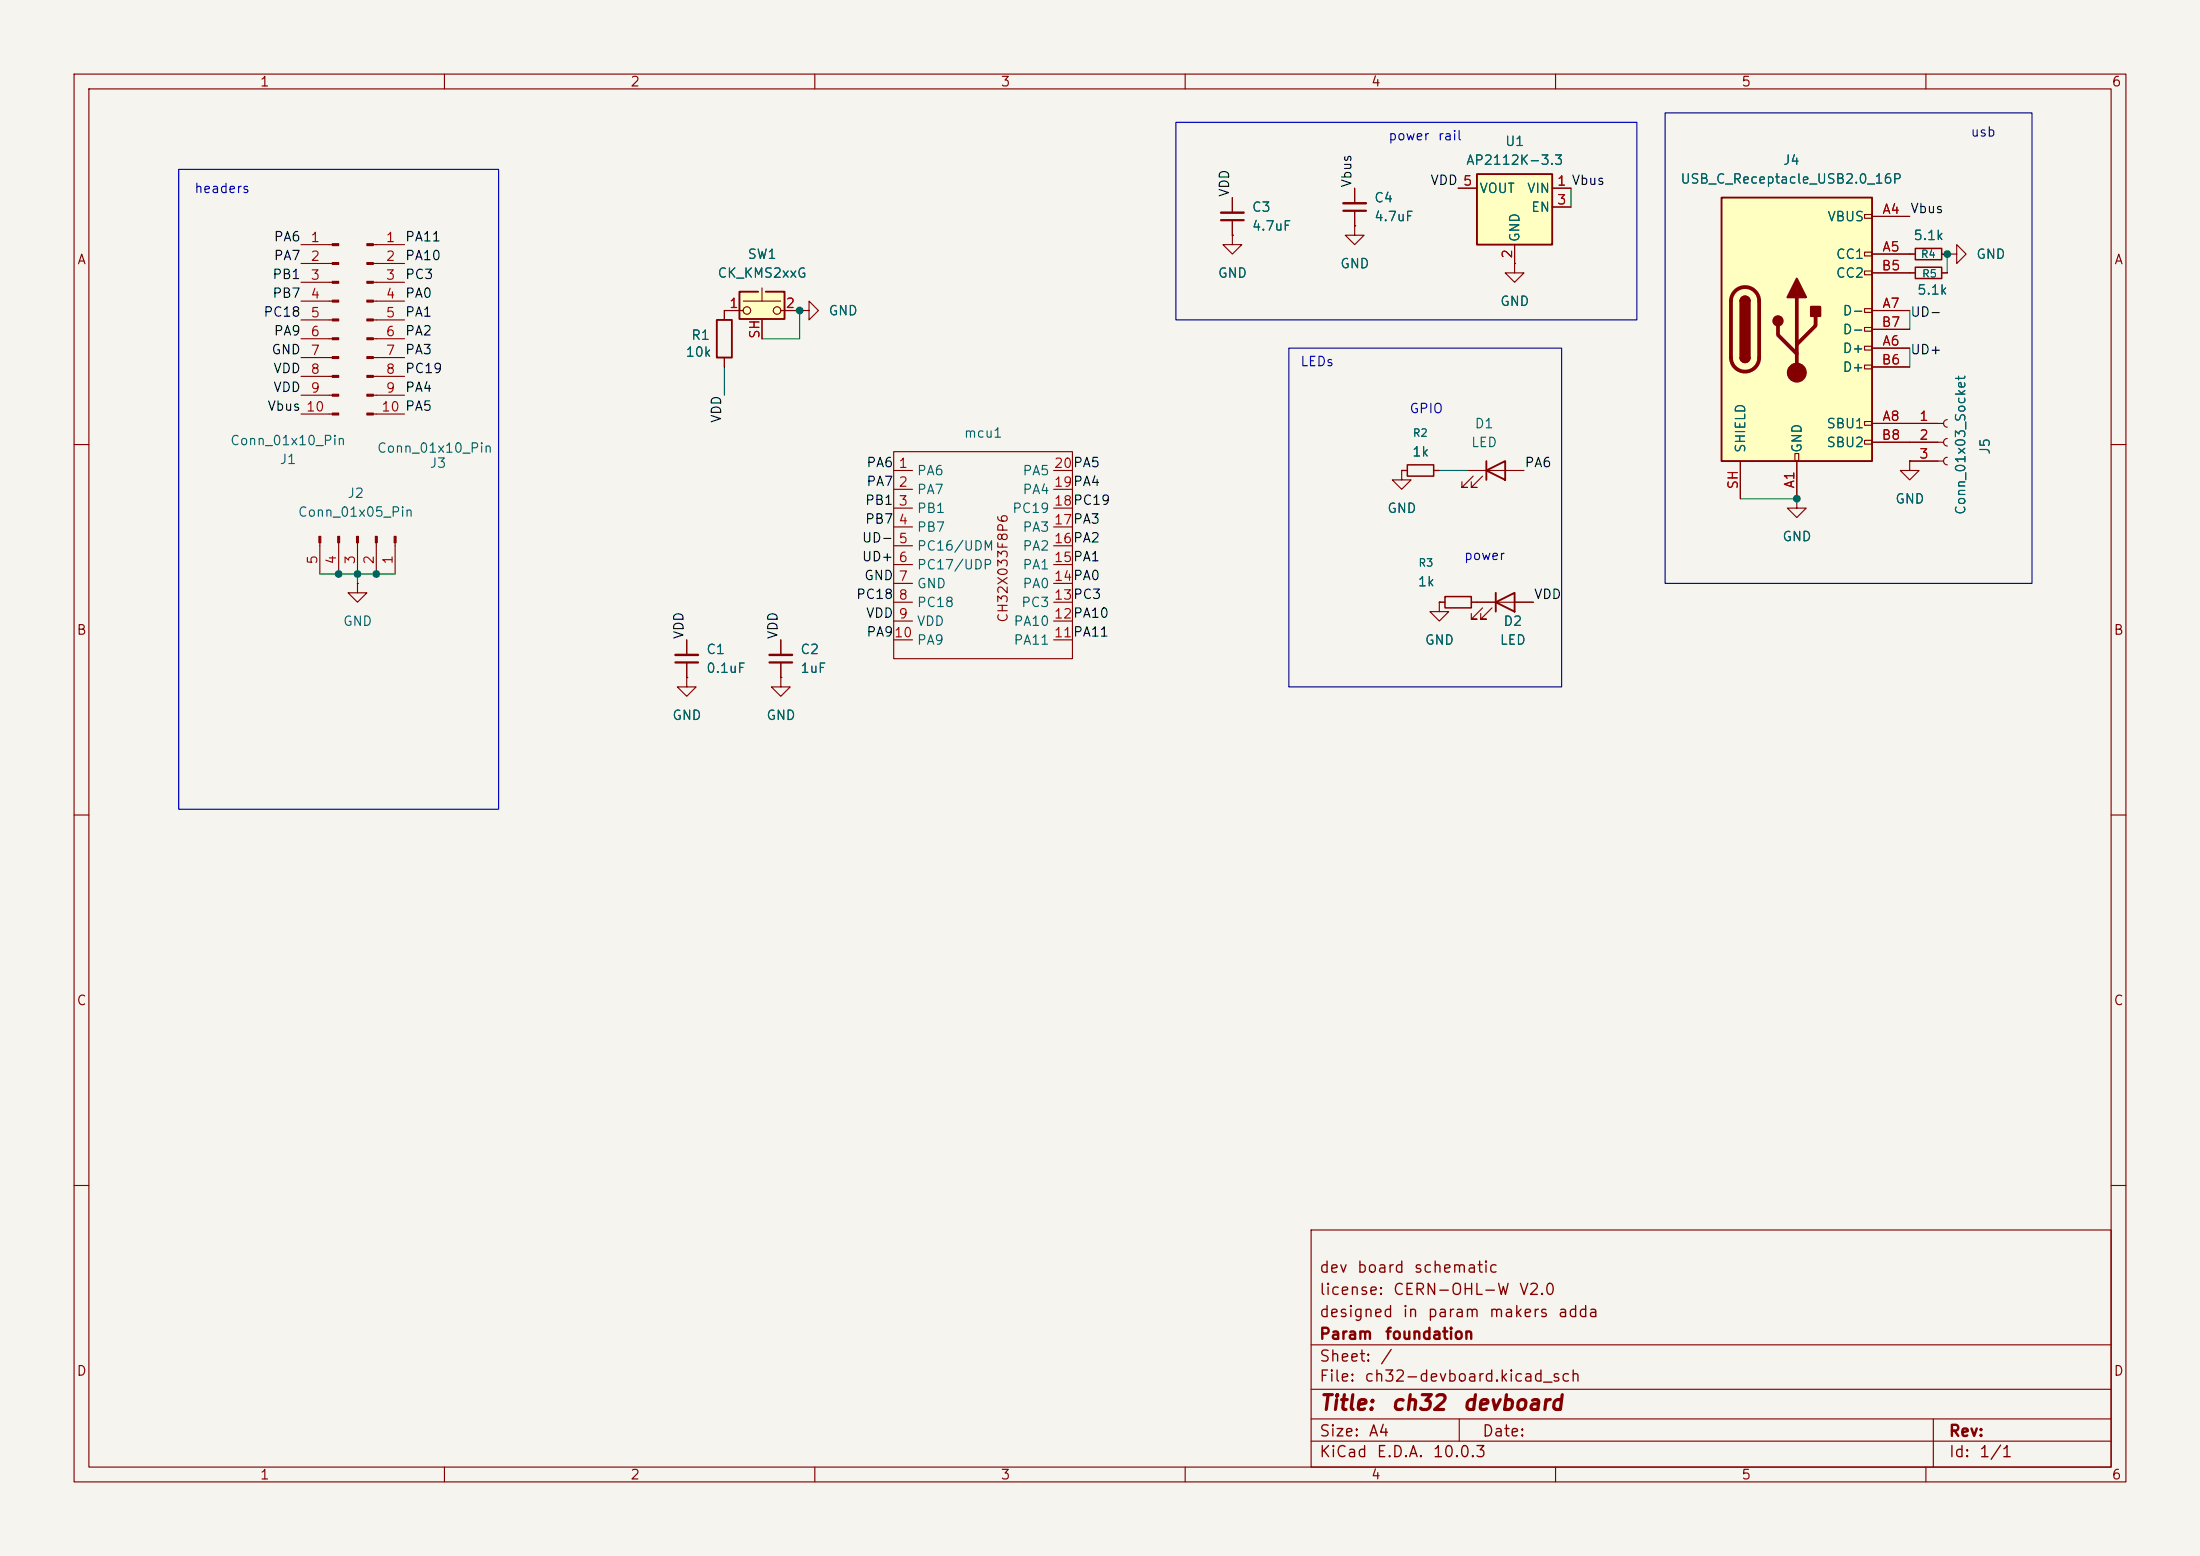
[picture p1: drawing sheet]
<svg xmlns="http://www.w3.org/2000/svg" width="297mm" height="210mm" viewBox="0 0 297 210" stroke-linecap="round" stroke-linejoin="round" font-family="sans-serif">
<path d="M0 0h297v210h-297z" fill="#f5f4ef" stroke="#f5f4ef" stroke-width=".14"/>
<g fill="none" stroke="#840000" stroke-width=".15">
<path d="M10 10h277v190h-277zM12 12h273v186h-273zM60 10v2M110 10v2M160 10v2M210 10v2M260 10v2M166.4 26.7v2M166.4 29.7v2.1M107.9 41.9h1.3v-1.3l1.3 1.3-1.3 1.3v-1.3M107.9 41.9h.1M10 60h2"/>
<path d="M48.3 78.7v1.3h1.2l-1.2 1.3-1.3-1.3h1.3M48.3 78.7h.1M120.6 61h24.2v27.9h-24.2zM120.6 63.5h2.6M120.6 66h2.6M120.6 68.6h2.6M120.6 71.1h2.6M120.6 73.7h2.6M120.6 76.2h2.6M120.6 78.7h2.6M142.2 63.5h2.6M142.2 66h2.6"/>
<path d="M142.2 68.6h2.6M142.2 71.1h2.6M142.2 73.7h2.6M142.2 76.2h2.6M142.2 78.7h2.6M285 60h2M92.7 86.4v2M92.7 89.4v2M105.4 86.4v2M105.4 89.4v2M120.6 81.3h2.6M120.6 83.8h2.6"/>
<path d="M120.6 86.4h2.6M142.2 81.3h2.6M142.2 83.8h2.6M142.2 86.4h2.6M10 110h2M285 110h2M10 160h2M177 166h108v32h-108zM285 160h2M60 198v2M110 198v2M160 198v2"/>
<path d="M177 194.5h108M177 191.5h108M177 187.5h108M177 181.5h108M197 191.5v3M210 198v2M260 198v2M261 191.5v6.5"/>
</g>
<path d="M164.8 29.7h3.1M91.2 89.4h3M103.9 89.4h3" fill="none" stroke="#840000" stroke-width=".3"/>
<path d="M164.8 28.7h3.1M91.2 88.4h3M103.9 88.4h3" fill="none" stroke="#840000" stroke-width=".33"/>
<path d="M99.8 39.4h6.1v3.8h-6.1z" fill="#ffffc2"/>
<g fill="none" stroke="#840000" stroke-width=".15">
<path d="M102.9 38.9v1.7M166.4 31.8v1.2h1.2l-1.2 1.3-1.3-1.3h1.3M166.4 31.8h.1M182.9 30.5v1.3h1.2l-1.2 1.2-1.3-1.2h1.3M182.9 30.5h.1M182.9 25.4v2M182.9 28.4v2.1M257.8 36.8h.8M262.1 36.8h.8M97.8 48.3v1.2M100.3 40.6h5.1M100.3 41.9h-2.5v1.3"/>
<path d="M102.9 43.2v2.5M105.4 41.9h2.5M194.3 81.3h.8M198.6 81.3h8.4M200.2 82l-1.6 1.6h.8h-.8v-.8M201.4 82l-1.5 1.6h.8h-.8v-.8"/>
<circle cx="100.8" cy="41.9" r=".51"/>
<circle cx="104.9" cy="41.9" r=".51"/>
</g>
<path d="M102.4 39.4h-2.6v3.7h6.1v-3.7h-2.5M96.8 43.2h2v5.1h-2zM201.9 81.3l2.6-1.3v2.6zM201.9 80v2.6" fill="none" stroke="#840000" stroke-width=".25"/>
<path d="M258.6 36.1h3.5v1.5h-3.5zM195.1 80.5h3.5v1.5h-3.5z" fill="none" stroke="#840000" stroke-width=".2"/>
<path d="M181.4 28.4h3" fill="none" stroke="#840000" stroke-width=".3"/>
<path d="M181.4 27.4h3" fill="none" stroke="#840000" stroke-width=".33"/>
<path d="M199.4 23.5h10.1v9.5h-10.1z" fill="#ffffc2"/>
<path d="M199.4 23.5h10.1v9.5h-10.1zM200.7 63.5l2.5-1.3v2.6zM200.7 62.2v2.6" fill="none" stroke="#840000" stroke-width=".25"/>
<g fill="none" stroke="#840000" stroke-width=".15">
<path d="M40.6 33h4.3M40.6 35.6h4.3M40.6 38.1h4.3M50.4 33h4.2M50.4 35.6h4.2M50.4 38.1h4.2M196.8 25.4h2.6M204.5 35.6v1.2h1.2l-1.2 1.3-1.3-1.3h1.3M204.5 35.6h.1M204.5 33v2.6M209.5 25.4h2.6M209.5 27.9h2.6"/>
<path d="M40.6 40.6h4.3M40.6 43.2h4.3M40.6 45.7h4.3M40.6 48.3h4.3M40.6 50.8h4.3M40.6 53.3h4.3M40.6 55.9h4.3M50.4 40.6h4.2M50.4 43.2h4.2M50.4 45.7h4.2M50.4 48.3h4.2M50.4 50.8h4.2"/>
<path d="M50.4 53.3h4.2M50.4 55.9h4.2M257.8 57.2h4.6M257.8 59.7h4.6M262.9 56.6a.51 .51 0 0 0-.5 .6 .51 .51 0 0 0 .5 .5M262.9 59.2a.51 .51 0 0 0-.5 .5 .51 .51 0 0 0 .5 .5M43.2 73.3v4.2M45.7 73.3v4.2M48.3 73.3v4.2M50.8 73.3v4.2M53.3 73.3v4.2M189.2 63.5v1.3h1.3l-1.3 1.2-1.2-1.2h1.2"/>
<path d="M189.2 63.5h.1M189.2 63.5h.8M193.5 63.5h.8M198.1 63.5h7.6M198.9 64.3l-1.5 1.5h.7h-.7v-.8M200.2 64.3l-1.6 1.5h.8h-.8v-.8M242.6 67.3v1.3h1.2l-1.2 1.3-1.3-1.3h1.3M242.6 67.3h.1M257.8 62.2v1.3h1.3l-1.3 1.3-1.3-1.3h1.3M257.8 62.2h.1M257.8 62.2h4.6M262.9 61.7a.51 .51 0 0 0-.5 .5 .51 .51 0 0 0 .5 .5"/>
<path d="M194.3 81.3v1.3h1.3l-1.3 1.2-1.3-1.2h1.3M194.3 81.3h.1"/>
</g>
<path d="M190 62.7h3.5v1.6h-3.5z" fill="none" stroke="#840000" stroke-width=".2"/>
<g fill="#840000" stroke="#840000" stroke-width=".15">
<path d="M49.5 32.9h.9v.2h-.9z"/>
<path d="M49.5 35.4h.9v.3h-.9z"/>
<path d="M49.5 38h.9v.2h-.9z"/>
<path d="M49.5 40.5h.9v.3h-.9z"/>
<path d="M49.5 43.1h.9v.2h-.9z"/>
<path d="M49.5 45.6h.9v.2h-.9z"/>
<path d="M49.5 48.1h.9v.3h-.9z"/>
<path d="M49.5 50.7h.9v.2h-.9z"/>
<path d="M49.5 53.2h.9v.3h-.9z"/>
<path d="M49.5 55.8h.9v.2h-.9z"/>
<path d="M44.9 32.9h.8v.2h-.8z"/>
<path d="M44.9 35.4h.8v.3h-.8z"/>
<path d="M44.9 38h.8v.2h-.8z"/>
<path d="M44.9 40.5h.8v.3h-.8z"/>
<path d="M44.9 43.1h.8v.2h-.8z"/>
<path d="M44.9 45.6h.8v.2h-.8z"/>
<path d="M44.9 48.1h.8v.3h-.8z"/>
<path d="M44.9 50.7h.8v.2h-.8z"/>
<path d="M44.9 53.2h.8v.3h-.8z"/>
<path d="M44.9 55.8h.8v.2h-.8z"/>
<path d="M53.2 72.4h.3v.9h-.3z"/>
<path d="M50.7 72.4h.2v.9h-.2z"/>
<path d="M48.1 72.4h.3v.9h-.3z"/>
<path d="M45.6 72.4h.2v.9h-.2z"/>
<path d="M43.1 72.4h.2v.9h-.2z"/>
</g>
<path d="M232.4 26.7h20.3v35.5h-20.3z" fill="#ffffc2"/>
<g fill="none" stroke="#840000" stroke-width=".15">
<path d="M166.4 31.8h.1M166.4 26.7v2M166.4 29.7v2.1M182.9 30.5h.1M182.9 25.4v2M182.9 28.4v2.1M196.8 25.4h2.6M204.5 35.6h.1M204.5 33v2.6M209.5 25.4h2.6M209.5 27.9h2.6M251.7 29h1v.5h-1z"/>
<path d="M251.7 34h1v.5h-1zM251.7 36.6h1v.5h-1zM252.7 29.2h5.1M252.7 34.3h5.9M252.7 36.8h5.9M262.1 34.3h.8M262.1 36.8h.8M262.9 34.3h1.3v-1.3l1.2 1.3-1.2 1.3v-1.3M262.9 34.3h.1M97.8 48.3v1.2M100.3 41.9h-2.5v1.3M102.9 43.2v2.5"/>
<path d="M105.4 41.9h2.5M107.9 41.9h.1M251.7 41.7h1v.5h-1zM251.7 44.2h1v.5h-1zM251.7 46.7h1v.5h-1zM251.7 49.3h1v.5h-1zM251.7 56.9h1v.5h-1zM251.7 59.4h1v.5h-1zM252.7 47h5.1M252.7 41.9h5.1M252.7 57.2h8.9M252.7 49.5h5.1"/>
<path d="M252.7 44.5h5.1M252.7 59.7h8.9M189.2 63.5h.1M189.2 63.5h.8M193.5 63.5h.8M234.9 62.2v5.1M242.3 61.2h.5v1h-.5zM242.6 67.3h.1M242.6 62.2v5.1M257.8 62.2h.1M257.8 62.2h3.8M92.7 91.4v1.3h1.3l-1.3 1.3-1.3-1.3h1.3"/>
<path d="M92.7 91.4h.1M92.7 86.4v2M92.7 89.4v2M105.4 91.4v1.3h1.3l-1.3 1.3-1.3-1.3h1.3M105.4 91.4h.1M105.4 86.4v2M105.4 89.4v2M194.3 81.3h.1M194.3 81.3h.8M198.6 81.3h3.3M204.5 81.3h2.5"/>
</g>
<path d="M232.4 26.7h20.3v35.5h-20.3zM234.9 40.6a.64 .64 0 0 1 .7-.6 .64 .64 0 0 1 .6 .6M234.9 48.3a.64 .64 0 0 0 .7 .6 .64 .64 0 0 0 .6-.6" fill="none" stroke="#840000" stroke-width=".25"/>
<path d="M234.2 39.3a1.9 1.9 0 0 1 2.1-.4 1.9 1.9 0 0 1 1.2 1.7v7.7a1.91 1.91 0 0 1-1.9 1.9 1.91 1.91 0 0 1-1.9-1.9v-7.7a1.9 1.9 0 0 1 .5-1.3zM240 43.9v1.3l2.6 2.6M242.6 40.1v10.2M245.1 42.7v1.2l-2.5 2.6" fill="none" stroke="#840000" stroke-width=".51"/>
<g fill="#840000" stroke="#840000" stroke-width=".25">
<path d="M234.9 40.6h1.3v7.7h-1.3z"/>
<path d="M235.1 40.2a.64 .64 0 0 1 .7-.1 .64 .64 0 0 1 .4 .5h-1.3z"/>
<path d="M234.9 48.3h1.3a.64 .64 0 0 1-.6 .6 .64 .64 0 0 1-.7-.6z"/>
<path d="M242.6 37.6l1.2 2.5h-2.5z"/>
<path d="M244.5 41.4h1.2v1.3h-1.2z"/>
<circle cx="240" cy="43.3" r=".63"/>
</g>
<circle cx="242.6" cy="50.3" r="1.27" fill="#840000" stroke="#840000" stroke-width=".15"/>
<path d="M258.6 33.5h3.5v1.6h-3.5z" fill="none" stroke="#840000" stroke-width=".2"/>
<path d="M212.1 25.4v2.5M262.9 34.3v2.5M97.8 49.5v3.8M107.9 41.9v3.8h-5M257.8 41.9v2.6M257.8 47v2.5M43.2 77.5h10.1M48.3 77.5v1.2M194.3 63.5h3.8M234.9 67.3h7.7" fill="none" stroke="#009600" stroke-width=".15"/>
<path d="M158.7 16.5h62.3v26.7h-62.3zM224.8 15.2h49.5v63.5h-49.5zM24.1 22.9h43.2v86.3h-43.2zM174 47h36.8v45.7h-36.8z" fill="none" stroke="#0000c2" stroke-width=".15"/>
<g fill="#009600" stroke="#009600" stroke-width=".14">
<circle cx="45.7" cy="77.5" r=".46"/>
<circle cx="50.8" cy="77.5" r=".46"/>
<circle cx="48.3" cy="77.5" r=".46"/>
<circle cx="107.9" cy="41.9" r=".46"/>
<circle cx="262.9" cy="34.3" r=".46"/>
<circle cx="242.6" cy="67.3" r=".46"/>
</g>
<g font-size="2" fill="#840000">
<text x="178" y="190.8">Title:</text>
<text x="187.7" y="190.8">ch32</text>
<text x="197.3" y="190.8">devboard</text>
</g>
<g font-size="1.5" fill="#840000">
<text x="178" y="172.2">dev</text>
<text x="183.1" y="172.2">board</text>
<text x="190.7" y="172.2">schematic</text>
<text x="178" y="178.2">designed</text>
<text x="178" y="175.2">license:</text>
<text x="187.9" y="175.2">CERN-OHL-W</text>
<text x="189.2" y="178.2">in</text>
<text x="192.6" y="178.2">param</text>
<text x="200.9" y="178.2">makers</text>
<text x="205" y="175.2">V2.0</text>
<text x="210.2" y="178.2">adda</text>
<text x="178" y="184.2">Sheet:</text>
<text x="178" y="181.2">Param</text>
<text x="186.2" y="184.2">/</text>
<text x="186.9" y="181.2">foundation</text>
<text x="178" y="186.9">File:</text>
<text x="184.1" y="186.9">ch32-devboard.kicad_sch</text>
<text x="178" y="197.1">KiCad</text>
<text x="178" y="194.3">Size:</text>
<text x="184.7" y="194.3">A4</text>
<text x="185.7" y="197.1">E.D.A.</text>
<text x="193.3" y="197.1">10.0.3</text>
<text x="200" y="194.3">Date:</text>
<text x="263" y="194.3">Rev:</text>
<text x="263" y="197.1">Id:</text>
<text x="267.1" y="197.1">1/1</text>
</g>
<g font-size="1.3" fill="#840000">
<text x="35" y="12">1</text>
<text x="85" y="12">2</text>
<text x="135" y="12">3</text>
<text x="185" y="12">4</text>
<text x="235" y="12">5</text>
<text x="285" y="12">6</text>
<text x="10.3" y="36">A</text>
<text x="285.3" y="36">A</text>
<text x="10.3" y="86">B</text>
<text x="136.4" y="84.1" transform="rotate(-90 136.4 84.1)">CH32X033F8P6</text>
<text x="285.3" y="86">B</text>
<text x="10.3" y="136">C</text>
<text x="285.3" y="136">C</text>
<text x="10.3" y="186">D</text>
<text x="285.3" y="186">D</text>
<text x="35" y="200">1</text>
<text x="85" y="200">2</text>
<text x="135" y="200">3</text>
<text x="185" y="200">4</text>
<text x="235" y="200">5</text>
<text x="285" y="200">6</text>
</g>
<g font-size="1.3" fill="#0000c2">
<text x="187.3" y="19.3">power</text>
<text x="194" y="19.3">rail</text>
<text x="266" y="18.8">usb</text>
<text x="26.2" y="26.4">headers</text>
<text x="175.5" y="49.7">LEDs</text>
<text x="190.2" y="56.1">GPIO</text>
<text x="197.6" y="75.9">power</text>
</g>
<g font-size="1.3" fill="#006464">
<text x="197.8" y="22.6">AP2112K-3.3</text>
<text x="203.1" y="20">U1</text>
<text x="240.6" y="22.6">J4</text>
<text x="168.9" y="28.9">C3</text>
<text x="185.4" y="27.6">C4</text>
<text x="199.6" y="26.4">VOUT</text>
<text x="206.1" y="26.4">VIN</text>
<text x="206.6" y="28.9">EN</text>
<text x="226.8" y="25.1">USB_C_Receptacle_USB2.0_16P</text>
<text x="100.8" y="35.3">SW1</text>
<text x="168.9" y="31.4">4.7uF</text>
<text x="185.4" y="30.2">4.7uF</text>
<text x="205.4" y="32.8" transform="rotate(-90 205.4 32.8)">GND</text>
<text x="246.6" y="30.2">VBUS</text>
<text x="247.8" y="35.3">CC1</text>
<text x="258.2" y="32.7">5.1k</text>
<text x="266.7" y="35.3">GND</text>
<text x="96.8" y="37.8">CK_KMS2xxG</text>
<text x="164.3" y="37.8">GND</text>
<text x="180.8" y="36.5">GND</text>
<text x="202.4" y="41.6">GND</text>
<text x="247.8" y="37.8">CC2</text>
<text x="258.7" y="40.1">5.1k</text>
<text x="93.2" y="46.2">R1</text>
<text x="111.8" y="42.9">GND</text>
<text x="248.7" y="48">D+</text>
<text x="248.7" y="42.9">D-</text>
<text x="248.7" y="45.4">D-</text>
<text x="92.5" y="48.5">10k</text>
<text x="248.7" y="50.5">D+</text>
<text x="130" y="59.4">mcu1</text>
<text x="199" y="58.1">D1</text>
<text x="246.5" y="58.1">SBU1</text>
<text x="31" y="60.4">Conn_01x10_Pin</text>
<text x="37.7" y="62.9">J1</text>
<text x="50.8" y="61.4">Conn_01x10_Pin</text>
<text x="57.9" y="63.5">J3</text>
<text x="123.7" y="64.5">PA6</text>
<text x="138" y="64.5">PA5</text>
<text x="190.5" y="61.9">1k</text>
<text x="198.5" y="60.7">LED</text>
<text x="235.9" y="61.2" transform="rotate(-90 235.9 61.2)">SHIELD</text>
<text x="243.5" y="61.2" transform="rotate(-90 243.5 61.2)">GND</text>
<text x="246.5" y="60.7">SBU2</text>
<text x="268.9" y="61.5" transform="rotate(-90 268.9 61.5)">J5</text>
<text x="40.1" y="70.1">Conn_01x05_Pin</text>
<text x="46.8" y="67.5">J2</text>
<text x="123.7" y="67">PA7</text>
<text x="123.7" y="69.6">PB1</text>
<text x="136.6" y="69.6">PC19</text>
<text x="138" y="67">PA4</text>
<text x="187.2" y="69.6">GND</text>
<text x="255.8" y="68.3">GND</text>
<text x="265.6" y="69.6" transform="rotate(-90 265.6 69.6)">Conn_01x03_Socket</text>
<text x="123.7" y="72.1">PB7</text>
<text x="123.7" y="74.6">PC16/UDM</text>
<text x="123.7" y="77.2">PC17/UDP</text>
<text x="138" y="77.2">PA1</text>
<text x="138" y="74.6">PA2</text>
<text x="138" y="72.1">PA3</text>
<text x="240.5" y="73.4">GND</text>
<text x="123.7" y="79.7">GND</text>
<text x="123.7" y="82.3">PC18</text>
<text x="137.8" y="82.3">PC3</text>
<text x="138" y="79.7">PA0</text>
<text x="191.3" y="79.5">1k</text>
<text x="46.2" y="84.8">GND</text>
<text x="95.3" y="88.6">C1</text>
<text x="108" y="88.6">C2</text>
<text x="123.7" y="84.8">VDD</text>
<text x="123.7" y="87.3">PA9</text>
<text x="136.8" y="87.3">PA11</text>
<text x="136.8" y="84.8">PA10</text>
<text x="192.3" y="87.3">GND</text>
<text x="202.4" y="87.3">LED</text>
<text x="202.9" y="84.8">D2</text>
<text x="95.3" y="91.1">0.1uF</text>
<text x="108" y="91.1">1uF</text>
<text x="90.7" y="97.5">GND</text>
<text x="103.4" y="97.5">GND</text>
</g>
<g font-size="1.3" fill="#0f0f0f">
<text x="166.2" y="26.7" transform="rotate(-90 166.2 26.7)">VDD</text>
<text x="182.8" y="25.4" transform="rotate(-90 182.8 25.4)">Vbus</text>
<text x="193" y="25.3">VDD 5</text>
<text x="257.8" y="29.1">Vbus</text>
<text x="36.9" y="32.9">PA6</text>
<text x="36.9" y="35.4">PA7</text>
<text x="54.6" y="35.4">PA10</text>
<text x="54.6" y="32.9">PA11</text>
<text x="36.7" y="40.5">PB7</text>
<text x="36.7" y="38">PB1</text>
<text x="54.6" y="40.5">PA0</text>
<text x="54.6" y="38">PC3</text>
<text x="35.5" y="43.1">PC18</text>
<text x="36.9" y="45.6">PA9</text>
<text x="54.6" y="45.6">PA2</text>
<text x="54.6" y="43.1">PA1</text>
<text x="257.8" y="43.1">UD-</text>
<text x="36.6" y="48.1">GND</text>
<text x="36.8" y="53.2">VDD</text>
<text x="36.8" y="50.7">VDD</text>
<text x="54.6" y="48.1">PA3</text>
<text x="54.6" y="50.7">PC19</text>
<text x="54.6" y="53.2">PA4</text>
<text x="257.8" y="48.1">UD+</text>
<text x="36" y="55.8">Vbus 10</text>
<text x="97.7" y="57.2" transform="rotate(-90 97.7 57.2)">VDD</text>
<text x="116.9" y="63.4">PA6</text>
<text x="116.9" y="65.9">PA7</text>
<text x="144.8" y="65.9">PA4</text>
<text x="144.8" y="63.4">PA5</text>
<text x="205.7" y="63.4">PA6</text>
<text x="116.7" y="71">PB7</text>
<text x="116.7" y="68.5">PB1</text>
<text x="144.8" y="68.5">PC19</text>
<text x="144.8" y="71">PA3</text>
<text x="116.3" y="76.1">UD+</text>
<text x="116.3" y="73.5">UD-</text>
<text x="144.8" y="73.5">PA2</text>
<text x="144.8" y="76.1">PA1</text>
<text x="115.5" y="81.2">PC18</text>
<text x="116.6" y="78.6">GND</text>
<text x="116.8" y="83.7">VDD</text>
<text x="144.8" y="78.6">PA0</text>
<text x="144.8" y="83.7">PA10</text>
<text x="144.8" y="81.2">PC3</text>
<text x="207" y="81.2">VDD</text>
<text x="92.6" y="86.4" transform="rotate(-90 92.6 86.4)">VDD</text>
<text x="105.3" y="86.4" transform="rotate(-90 105.3 86.4)">VDD</text>
<text x="116.9" y="86.2">PA910</text>
<text x="144.8" y="86.2">PA11</text>
</g>
<g font-size="1.3" fill="#a90000">
<text x="197.4" y="25.4">5</text>
<text x="210.1" y="25.4">1 Vbus</text>
<text x="210.1" y="27.9">3</text>
<text x="210.1" y="25.4">1</text>
<text x="254" y="29.2">A4</text>
<text x="41.8" y="33">1</text>
<text x="41.8" y="35.5">2</text>
<text x="52" y="33">1</text>
<text x="52" y="35.5">2</text>
<text x="204.4" y="35" transform="rotate(-90 204.4 35)">2</text>
<text x="254" y="34.3">A5</text>
<text x="41.8" y="38.1">3</text>
<text x="41.8" y="40.6">4</text>
<text x="52" y="38.1">3</text>
<text x="52" y="40.6">4</text>
<text x="98.4" y="41.9">1</text>
<text x="106" y="41.9">2</text>
<text x="253.9" y="36.8">B5</text>
<text x="254" y="41.9">A7</text>
<text x="41.8" y="43.2">5</text>
<text x="41.8" y="45.7">6</text>
<text x="52" y="43.2">5</text>
<text x="52" y="45.7">6</text>
<text x="102.8" y="45.8" transform="rotate(-90 102.8 45.8)">SH</text>
<text x="253.9" y="44.4">B7</text>
<text x="254" y="47">A6</text>
<text x="41.8" y="48.2">7</text>
<text x="41.8" y="50.8">8</text>
<text x="41.8" y="53.3">9</text>
<text x="52" y="48.2">7</text>
<text x="52" y="50.8">8</text>
<text x="52" y="53.3">9</text>
<text x="253.9" y="49.5">B6</text>
<text x="51.4" y="55.9">10 PA5</text>
<text x="253.9" y="59.7">B8</text>
<text x="254" y="57.1">A8</text>
<text x="259" y="57.1">1</text>
<text x="259" y="59.7">2</text>
<text x="121.2" y="63.5">1</text>
<text x="142.2" y="63.5">20</text>
<text x="259" y="62.2">3</text>
<text x="121.2" y="66">2</text>
<text x="121.2" y="68.6">3</text>
<text x="121.2" y="71.1">4</text>
<text x="142.2" y="71.1">17</text>
<text x="142.2" y="68.6">18</text>
<text x="142.2" y="66">19</text>
<text x="234.9" y="66.1" transform="rotate(-90 234.9 66.1)">SH</text>
<text x="242.5" y="66" transform="rotate(-90 242.5 66)">A1</text>
<text x="43.2" y="76.3" transform="rotate(-90 43.2 76.3)">5</text>
<text x="45.7" y="76.3" transform="rotate(-90 45.7 76.3)">4</text>
<text x="48.2" y="76.3" transform="rotate(-90 48.2 76.3)">3</text>
<text x="50.8" y="76.3" transform="rotate(-90 50.8 76.3)">2</text>
<text x="53.3" y="76.3" transform="rotate(-90 53.3 76.3)">1</text>
<text x="121.2" y="73.6">5</text>
<text x="121.2" y="76.2">6</text>
<text x="142.2" y="76.2">15</text>
<text x="142.2" y="73.6">16</text>
<text x="121.2" y="78.7">7</text>
<text x="121.2" y="81.3">8</text>
<text x="121.2" y="83.8">9</text>
<text x="142.2" y="83.8">12</text>
<text x="142.2" y="81.3">13</text>
<text x="142.2" y="78.7">14</text>
<text x="142.2" y="86.3">11</text>
</g>
<g font-size="1" fill="#006464">
<text x="259.2" y="35.1">R4</text>
<text x="259.4" y="37.7">R5</text>
<text x="190.7" y="59.2">R2</text>
<text x="191.4" y="76.7">R3</text>
</g>
</svg>
